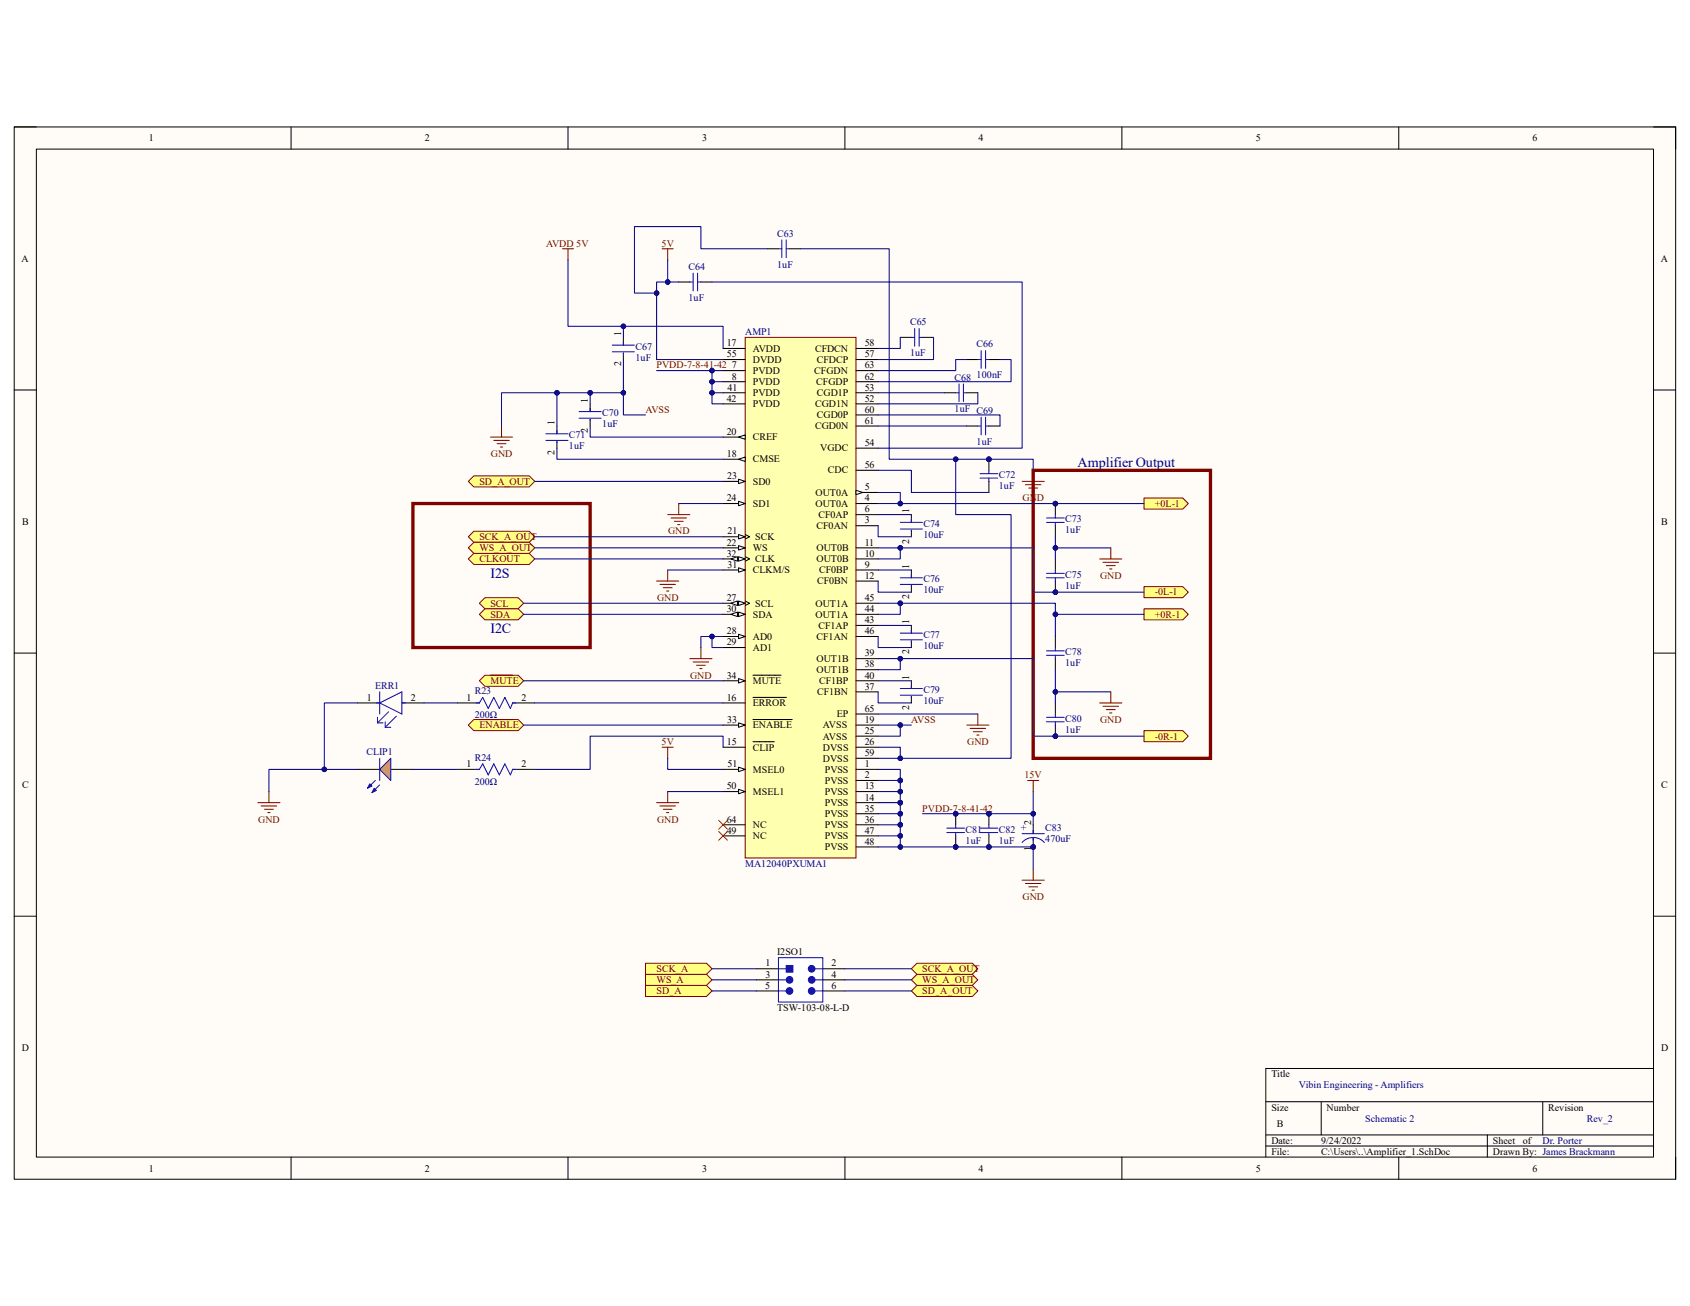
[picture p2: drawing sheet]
<svg xmlns="http://www.w3.org/2000/svg" width="279mm" height="216mm" viewBox="0 0 279 216" stroke-linecap="round" stroke-linejoin="round" font-family="sans-serif">
<path d="M2.3 21h274.7v173.9h-274.7z" fill-rule="evenodd" fill="#fffcf8"/>
<path d="M2.3 21h274.7v173.9h-274.7z" fill="none" stroke="#000" stroke-width=".17"/>
<path d="M6 24.6h267.4v166.7h-267.4z" fill-rule="evenodd" fill="#fffcf8"/>
<g fill="none" stroke="#000" stroke-width=".17">
<path d="M2.3 21h3.7M6 24.6h267.4v166.7h-267.4zM48.1 21v3.6M93.9 21v3.6M139.7 21v3.6M185.5 21v3.6M231.2 21v3.6M273.4 21h3.6v3.6M2.3 64.5h3.7M273.4 64.5h3.6M2.3 108h3.7M273.4 108h3.6"/>
<path d="M2.3 151.5h3.7M273.4 151.5h3.6M273.4 176.6h-64.1v14.7M48.1 191.3v3.6M93.9 191.3v3.6M139.7 191.3v3.6M185.5 191.3v3.6M209.3 182.1h64.1M209.3 187.6h64.1M209.3 189.5h64.1M218.4 182.1v5.5M231.2 191.3v3.6"/>
<path d="M245.9 187.6v3.7M255.1 182.1v5.5M277 191.3v3.6"/>
</g>
<path d="M123.2 55.8h18.3v86h-18.3z" fill-rule="evenodd" fill="#ffffb0"/>
<path d="M123.2 55.8h18.3v86h-18.3z" fill="none" stroke="#800000" stroke-width=".17"/>
<g fill="none" stroke="#000" stroke-width=".17">
<path d="M119.5 57.6h3.7M119.5 59.4h3.7M119.5 61.3h3.7M119.5 63.1h3.7M119.5 64.9h3.7M119.5 66.8h3.7M141.5 86.9h3.7M141.5 85.1h3.7M141.5 96.1h3.7M141.5 94.2h3.7M141.5 83.2h3.7M141.5 81.4h3.7"/>
<path d="M141.5 105.2h3.7M141.5 103.4h3.7M141.5 114.4h3.7M141.5 112.5h3.7"/>
</g>
<path d="M141.5 81l1.1 .4-1.1 .4z" fill="#f8fcff"/>
<path d="M119.5 79.6h3.7M141.5 81l1.1 .4-1.1 .4zM141.5 92.4h3.7M141.5 90.6h3.7M141.5 99.7h3.7M141.5 101.6h3.7M141.5 110.7h3.7M141.5 108.9h3.7" fill="none" stroke="#000" stroke-width=".17"/>
<path d="M122.1 79.2l1.1 .4-1.1 .3z" fill="#f8fcff"/>
<path d="M122.1 79.2l1.1 .4-1.1 .3zM119.5 83.2h3.7" fill="none" stroke="#000" stroke-width=".17"/>
<path d="M122.1 82.9l1.1 .3-1.1 .4z" fill="#f8fcff"/>
<path d="M122.1 82.9l1.1 .3-1.1 .4zM119.5 105.2h3.7" fill="none" stroke="#000" stroke-width=".17"/>
<path d="M122.1 104.9l1.1 .3-1.1 .4z" fill="#f8fcff"/>
<path d="M119.5 107.1h3.7M122.1 104.9l1.1 .3-1.1 .4zM119.5 127.2h3.7" fill="none" stroke="#000" stroke-width=".17"/>
<path d="M122.1 126.8l1.1 .4-1.1 .4z" fill="#f8fcff"/>
<path d="M119.5 130.9h3.7M122.1 126.8l1.1 .4-1.1 .4z" fill="none" stroke="#000" stroke-width=".17"/>
<path d="M122.1 130.5l1.1 .4-1.1 .3z" fill="#f8fcff"/>
<path d="M141.5 70.4h3.7M141.5 68.6h3.7M141.5 66.8h3.7M141.5 64.9h3.7M119.5 119.9h3.7M119.5 123.5h3.7M122.1 130.5l1.1 .4-1.1 .3zM124.5 122.6h3.5" fill="none" stroke="#000" stroke-width=".17"/>
<path d="M122.1 119.5l1.1 .4-1.1 .3z" fill="#f8fcff"/>
<path d="M119.5 116.2h3.7M119.5 112.5h3.7M122.1 119.5l1.1 .4-1.1 .3zM124.5 119h6.5M124.5 115.3h5.5" fill="none" stroke="#000" stroke-width=".17"/>
<path d="M122.1 112.2l1.1 .3-1.1 .4z" fill="#f8fcff"/>
<path d="M141.5 57.6h3.7M141.5 59.4h3.7M141.5 77.8h3.7M141.5 61.3h3.7M141.5 63.1h3.7M119.5 92.4h3.7M122.1 112.2l1.1 .3-1.1 .4zM124.5 111.6h4.6" fill="none" stroke="#000" stroke-width=".17"/>
<path d="M122.1 92l1.1 .4-1.1 .4z" fill="#f8fcff"/>
<path d="M122.1 92l1.1 .4-1.1 .4z" fill="none" stroke="#000" stroke-width=".17"/>
<path d="M120.8 92.4l1.1-.4v.8z" fill="#f8fcff"/>
<path d="M119.5 94.2h3.7M120.8 92.4l1.1-.4v.8zM123.2 92l.7 .4-.7 .4" fill="none" stroke="#000" stroke-width=".17"/>
<path d="M122.1 93.9l1.1 .3-1.1 .4z" fill="#f8fcff"/>
<path d="M119.5 75.9h3.7M122.1 93.9l1.1 .3-1.1 .4z" fill="none" stroke="#000" stroke-width=".17"/>
<path d="M122.1 75.9l1.1-.3v.7z" fill="#f8fcff"/>
<path d="M119.5 72.3h3.7M122.1 75.9l1.1-.3v.7z" fill="none" stroke="#000" stroke-width=".17"/>
<path d="M122.1 72.3l1.1-.4v.7z" fill="#f8fcff"/>
<path d="M122.1 72.3l1.1-.4v.7zM119.5 88.7h3.7M141.5 118h3.7" fill="none" stroke="#000" stroke-width=".17"/>
<path d="M122.1 88.4l1.1 .3-1.1 .4z" fill="#f8fcff"/>
<path d="M119.5 99.7h3.7M122.1 88.4l1.1 .3-1.1 .4zM123.2 88.4l.7 .3-.7 .4" fill="none" stroke="#000" stroke-width=".17"/>
<path d="M122.1 99.4l1.1 .3-1.1 .4z" fill="#f8fcff"/>
<path d="M122.1 99.4l1.1 .3-1.1 .4z" fill="none" stroke="#000" stroke-width=".17"/>
<path d="M120.8 99.7l1.1-.3v.7z" fill="#f8fcff"/>
<path d="M120.8 99.7l1.1-.3v.7zM123.2 99.4l.7 .3-.7 .4M119.5 101.6h3.7" fill="none" stroke="#000" stroke-width=".17"/>
<path d="M122.1 101.2l1.1 .4-1.1 .3z" fill="#f8fcff"/>
<path d="M122.1 101.2l1.1 .4-1.1 .3z" fill="none" stroke="#000" stroke-width=".17"/>
<path d="M120.8 101.6l1.1-.4v.7z" fill="#f8fcff"/>
<path d="M141.5 74.1h3.7M119.5 90.6h3.7M120.8 101.6l1.1-.4v.7z" fill="none" stroke="#000" stroke-width=".17"/>
<path d="M122.1 90.2l1.1 .4-1.1 .3z" fill="#f8fcff"/>
<g fill="none" stroke="#000" stroke-width=".17">
<path d="M103.1 55.8v1.3M103.1 58.3v1.1M148.8 55.8h1.9M152.5 55.8h1.8M159.8 59.4h1.9M163.5 59.4h1.8M92.1 70.4v1.3M92.1 73v1.1M97.6 66.8v1.2M97.6 69.3v1.1M156.2 64.9h1.8M159.8 70.4h1.9"/>
<path d="M159.8 64.9h1.9M163.5 70.4h1.8M122.1 90.2l1.1 .4-1.1 .3zM141.5 119.9h3.7M119.5 138.2h3.7M119.5 136.4h3.7M141.5 138.2h3.7M141.5 136.4h3.7M141.5 121.7h3.7M141.5 123.5h3.7M141.5 125.4h3.7M141.5 127.2h3.7"/>
<path d="M141.5 129h3.7M141.5 130.9h3.7M141.5 132.7h3.7M141.5 134.5h3.7M141.5 140h3.7"/>
</g>
<g fill="none" stroke="#800000" stroke-width=".17">
<path d="M93 41.1h1.8M93.9 41.1v1.9M81.1 72.3h3.6M81.6 72.8h2.6M82.2 73.4h1.4M82.7 73.9h.4M82.9 70.4v1.9M108.6 96.1h3.6M109.1 96.6h2.6M109.7 97.2h1.4M110.2 97.7h.4M110.4 94.2v1.9"/>
<path d="M159.8 119.9h3.7M161.7 118v1.9M108.6 132.7h3.6M109.1 133.2h2.6M109.5 123.5h1.8M109.7 133.8h1.4M110.2 134.3h.4M110.4 123.5v1.9M110.4 130.9v1.8M160.4 120.4h2.5M160.9 121h1.5M161.5 121.5h.3"/>
</g>
<g fill="none" stroke="#00f" stroke-width=".17">
<path d="M101.2 57.1h3.7M101.2 58.2h3.7M103.1 56.5v.6M103.1 58.3v.2M150.7 55.8h.5M151.2 54.3v2.9M152 54.3v2.9M152 55.8h.5M161.7 59.4h.5M162.2 58v2.9M162.9 58v2.9M162.9 59.4h.6"/>
<path d="M90.2 71.7h3.7M90.2 72.8h3.7M92.1 71.2v.5M92.1 73v.2M95.7 68h3.7M95.7 69.1h3.7M97.6 67.5v.5M97.6 69.3v.2M158 64.9h.5M158.5 63.5v2.9M159.3 63.5v2.9M159.3 64.9h.5"/>
<path d="M161.7 70.4h.5M162.2 69v2.9M162.9 69v2.9M162.9 70.4h.6"/>
</g>
<circle cx="163.5" cy="75.9" r=".37" fill="#000080"/>
<circle cx="163.5" cy="75.9" r=".37" fill="none" stroke="#000080" stroke-width=".17"/>
<path d="M163.5 75.9v1.9" fill="none" stroke="#000" stroke-width=".17"/>
<circle cx="163.5" cy="75.9" r=".37" fill="#000080"/>
<circle cx="163.5" cy="75.9" r=".37" fill="none" stroke="#000080" stroke-width=".17"/>
<g fill="none" stroke="#000" stroke-width=".17">
<path d="M112.2 46.6h1.8M115.9 46.6h1.8M126.9 41.1h1.8M130.5 41.1h1.9M163.5 79.6v1.8M150.7 85.1v1.3M150.7 87.6v1.1M150.7 94.2v1.3M150.7 96.8v1.1M150.7 103.4v1.3M150.7 105.9v1.2M150.7 112.5v1.3"/>
<path d="M150.7 115.1v1.1"/>
</g>
<g fill="none" stroke="#00f" stroke-width=".17">
<path d="M129.2 39.7v2.9M130 39.7v2.9M114 46.6h.6M114.6 45.2v2.9M115.3 45.2v2.9M115.3 46.6h.6M128.7 41.1h.5M130 41.1h.5M162 79h3M162 78.3h3M163.5 77.8v.5M163.5 79v.6"/>
<path d="M148.8 86.4h3.7M148.8 87.5h3.7M148.8 95.5h3.7M148.8 96.6h3.7M150.7 85.8v.6M150.7 87.6v.2M150.7 95v.5M150.7 96.8v.2M148.8 113.8h3.7M148.8 114.9h3.7M148.8 104.7h3.7M148.8 105.8h3.7"/>
<path d="M150.7 104.1v.6M150.7 105.9v.2M150.7 113.3v.5M150.7 115.1v.2"/>
</g>
<path d="M109.5 41.1h1.8M110.4 41.1v1.9M169 79.6h3.6M170.8 77.8v1.8M169.5 80.1h2.6M170.1 80.7h1.5M170.6 81.2h.4" fill="none" stroke="#800000" stroke-width=".17"/>
<circle cx="170.8" cy="140" r=".37" fill="#000080"/>
<circle cx="170.8" cy="140" r=".37" fill="none" stroke="#000080" stroke-width=".17"/>
<path d="M170.8 138.5v1.5" fill="none" stroke="#000" stroke-width=".17"/>
<circle cx="170.8" cy="140" r=".37" fill="#000080"/>
<circle cx="170.8" cy="140" r=".37" fill="none" stroke="#000080" stroke-width=".17"/>
<path d="M170.8 136.4v1.4" fill="none" stroke="#000" stroke-width=".17"/>
<path d="M169 137.8h3.6M169 139.3a2.45 2.45 0 0 1 3.6 0M170.8 137.3v.5M170.8 138.5v.4" fill="none" stroke="#00f" stroke-width=".17"/>
<path d="M169 145.5h3.6M169.5 146.1h2.6M170.1 146.6h1.5M170.6 147.2h.4M170.8 143.7v1.8" fill="none" stroke="#800000" stroke-width=".17"/>
<circle cx="163.5" cy="134.5" r=".37" fill="#000080"/>
<circle cx="163.5" cy="134.5" r=".37" fill="none" stroke="#000080" stroke-width=".17"/>
<circle cx="163.5" cy="140" r=".37" fill="#000080"/>
<circle cx="163.5" cy="140" r=".37" fill="none" stroke="#000080" stroke-width=".17"/>
<path d="M163.5 134.5v1.9" fill="none" stroke="#000" stroke-width=".17"/>
<circle cx="163.5" cy="134.5" r=".37" fill="#000080"/>
<circle cx="163.5" cy="134.5" r=".37" fill="none" stroke="#000080" stroke-width=".17"/>
<path d="M163.5 138.2v1.8" fill="none" stroke="#000" stroke-width=".17"/>
<circle cx="163.5" cy="140" r=".37" fill="#000080"/>
<circle cx="163.5" cy="140" r=".37" fill="none" stroke="#000080" stroke-width=".17"/>
<path d="M162 137.6h3M162 136.9h3M163.5 136.4v.5M163.5 137.6v.6" fill="none" stroke="#00f" stroke-width=".17"/>
<circle cx="158" cy="134.5" r=".37" fill="#000080"/>
<circle cx="158" cy="134.5" r=".37" fill="none" stroke="#000080" stroke-width=".17"/>
<circle cx="158" cy="140" r=".37" fill="#000080"/>
<circle cx="158" cy="140" r=".37" fill="none" stroke="#000080" stroke-width=".17"/>
<path d="M158 134.5v1.9" fill="none" stroke="#000" stroke-width=".17"/>
<circle cx="158" cy="134.5" r=".37" fill="#000080"/>
<circle cx="158" cy="134.5" r=".37" fill="none" stroke="#000080" stroke-width=".17"/>
<path d="M158 138.2v1.8" fill="none" stroke="#000" stroke-width=".17"/>
<circle cx="158" cy="140" r=".37" fill="#000080"/>
<circle cx="158" cy="140" r=".37" fill="none" stroke="#000080" stroke-width=".17"/>
<path d="M156.5 137.6h3M156.5 136.9h3M158 136.4v.5M158 137.6v.6" fill="none" stroke="#00f" stroke-width=".17"/>
<path d="M169.9 129h1.8M170.8 129v1.9" fill="none" stroke="#800000" stroke-width=".17"/>
<circle cx="174.5" cy="83.2" r=".37" fill="#000080"/>
<circle cx="174.5" cy="83.2" r=".37" fill="none" stroke="#000080" stroke-width=".17"/>
<path d="M174.5 83.2v1.9" fill="none" stroke="#000" stroke-width=".17"/>
<circle cx="174.5" cy="83.2" r=".37" fill="#000080"/>
<circle cx="174.5" cy="83.2" r=".37" fill="none" stroke="#000080" stroke-width=".17"/>
<path d="M174.5 86.9v1.8" fill="none" stroke="#000" stroke-width=".17"/>
<path d="M173 86.4h2.9M173 85.6h2.9M174.5 85.1v.5M174.5 86.4v.5" fill="none" stroke="#00f" stroke-width=".17"/>
<circle cx="174.5" cy="97.9" r=".37" fill="#000080"/>
<circle cx="174.5" cy="97.9" r=".37" fill="none" stroke="#000080" stroke-width=".17"/>
<path d="M174.5 92.4v1.8M174.5 96.1v1.8" fill="none" stroke="#000" stroke-width=".17"/>
<circle cx="174.5" cy="97.9" r=".37" fill="#000080"/>
<circle cx="174.5" cy="97.9" r=".37" fill="none" stroke="#000080" stroke-width=".17"/>
<path d="M173 95.5h2.9M173 94.8h2.9M174.5 94.2v.6M174.5 95.5v.6M173 108.3h2.9M173 107.6h2.9M174.5 107.1v.5M174.5 108.3v.6" fill="none" stroke="#00f" stroke-width=".17"/>
<path d="M174.5 105.2v1.9M174.5 108.9v1.8" fill="none" stroke="#000" stroke-width=".17"/>
<circle cx="174.5" cy="121.7" r=".37" fill="#000080"/>
<circle cx="174.5" cy="121.7" r=".37" fill="none" stroke="#000080" stroke-width=".17"/>
<path d="M174.5 116.2v1.8M174.5 119.9v1.8" fill="none" stroke="#000" stroke-width=".17"/>
<circle cx="174.5" cy="121.7" r=".37" fill="#000080"/>
<circle cx="174.5" cy="121.7" r=".37" fill="none" stroke="#000080" stroke-width=".17"/>
<path d="M173 119.3h2.9M173 118.6h2.9M174.5 118v.6M174.5 119.3v.6" fill="none" stroke="#00f" stroke-width=".17"/>
<path d="M181.8 92.4h3.7M182.4 93h2.5M182.9 93.5h1.5M183.5 94.1h.3M183.6 90.6v1.8M181.8 116.2h3.7M182.4 116.8h2.5M182.9 117.3h1.5M183.5 117.9h.3M183.6 114.4v1.8" fill="none" stroke="#800000" stroke-width=".17"/>
<path d="M189.1 82.3h6.4l1 .9-1 1h-6.4z" fill-rule="evenodd" fill="#ffff80"/>
<path d="M189.1 82.3h6.4l1 .9-1 1h-6.4z" fill="none" stroke="#800000" stroke-width=".17"/>
<path d="M189.1 97h6.4l1 .9-1 .9h-6.4z" fill-rule="evenodd" fill="#ffff80"/>
<path d="M189.1 97h6.4l1 .9-1 .9h-6.4z" fill="none" stroke="#800000" stroke-width=".17"/>
<path d="M189.1 100.6h6.4l1 1-1 .9h-6.4z" fill-rule="evenodd" fill="#ffff80"/>
<path d="M189.1 100.6h6.4l1 1-1 .9h-6.4z" fill="none" stroke="#800000" stroke-width=".17"/>
<path d="M189.1 120.8h6.4l1 .9-1 .9h-6.4z" fill-rule="evenodd" fill="#ffff80"/>
<path d="M189.1 120.8h6.4l1 .9-1 .9h-6.4z" fill="none" stroke="#800000" stroke-width=".17"/>
<path d="M80.2 98.8h5.5l.9 .9-.9 .9h-5.5l-.9-.9z" fill-rule="evenodd" fill="#ffff80"/>
<path d="M80.2 98.8h5.5l.9 .9-.9 .9h-5.5l-.9-.9z" fill="none" stroke="#800000" stroke-width=".17"/>
<path d="M79.3 101.6l.9-1h5.5l.9 1-.9 .9h-5.5z" fill-rule="evenodd" fill="#ffff80"/>
<path d="M110.4 85.1h3.6M110.9 85.6h2.6M111.5 86.2h1.5M112 86.7h.4M112.2 83.2v1.9M79.3 101.6l.9-1h5.5l.9 1-.9 .9h-5.5z" fill="none" stroke="#800000" stroke-width=".17"/>
<path d="M79.3 112.5l.9-.9h5.5l.9 .9-.9 1h-5.5z" fill-rule="evenodd" fill="#ffff80"/>
<path d="M79.3 112.5l.9-.9h5.5l.9 .9-.9 1h-5.5zM81.1 111.6h3.7" fill="none" stroke="#800000" stroke-width=".17"/>
<path d="M78.3 119h7.4l.9 .9-.9 .9h-7.4l-.9-.9z" fill-rule="evenodd" fill="#ffff80"/>
<path d="M78.3 119h7.4l.9 .9-.9 .9h-7.4l-.9-.9zM79.3 119h5.5" fill="none" stroke="#800000" stroke-width=".17"/>
<path d="M77.4 92.4l.9-.9h9.2l.9 .9-.9 .9h-9.2z" fill-rule="evenodd" fill="#ffff80"/>
<path d="M77.4 92.4l.9-.9h9.2l.9 .9-.9 .9h-9.2z" fill="none" stroke="#800000" stroke-width=".17"/>
<path d="M59.1 116.2h3.7M66.4 116.2h3.7M59.1 127.2h3.7M64.6 127.2h3.7" fill="none" stroke="#000" stroke-width=".17"/>
<path d="M62.2 116.2h.6M62.4 119.5h.9M62.4 118.6v.9M62.8 116.2l3.6-1.8v3.6zM62.8 114.4v3.6M63.7 119.3v.9M64.2 117.7l-1.8 1.8M65.5 118.4l-1.8 1.8M66.4 116.2h.6M63.7 120.2h.9" fill="none" stroke="#00f" stroke-width=".17"/>
<path d="M64.6 125.4v3.6l-1.8-1.8z" fill="#f90"/>
<path d="M62 129l-1.2 1.3M62.8 129.8l-1.3 1.2M64.6 125.4v3.6l-1.8-1.8z" fill="none" stroke="#00f" stroke-width=".17"/>
<path d="M61.1 129.6l.4 .3-.7 .4z" fill="#00f"/>
<path d="M61.1 129.6l.4 .3-.7 .4z" fill="none" stroke="#00f" stroke-width=".17"/>
<path d="M61.9 130.3l.3 .4-.7 .3z" fill="#00f"/>
<path d="M78.7 116.2h.6l.5-.9 .9 1.8 .9-1.8 .9 1.8 1-1.8 .9 1.8 .4-.9h.5M61.9 130.3l.3 .4-.7 .3zM62.8 125.4v3.6M78.7 127.2h.6l.5-.9 .9 1.8 .9-1.8 .9 1.8 1-1.8 .9 1.8 .4-.9h.5" fill="none" stroke="#00f" stroke-width=".17"/>
<path d="M75.6 116.2h3.7M84.8 116.2h3.6M75.6 127.2h3.7M84.8 127.2h3.6" fill="none" stroke="#000" stroke-width=".17"/>
<path d="M114 108.9h3.7M114.6 109.4h2.6M115.1 110h1.5M115.7 110.5h.4M115.9 107.1v1.8M42.6 132.7h3.7M43.2 133.2h2.5M43.7 133.8h1.5M44.3 134.3h.3M44.5 130.9v1.8" fill="none" stroke="#800000" stroke-width=".17"/>
<path d="M128.7 158.3h7.3v7.4h-7.3z" fill-rule="evenodd" fill="#fff"/>
<path d="M128.7 158.3h7.3v7.4h-7.3zM128.7 162h1.3" fill="none" stroke="#00f" stroke-width=".17"/>
<path d="M125 160.2h3.7M125 162h3.7M125 163.8h3.7M136 160.2h3.7M136 162h3.7M136 163.8h3.7" fill="none" stroke="#000" stroke-width=".17"/>
<circle cx="130.5" cy="162" r=".55" fill="#00f"/>
<g fill="none" stroke="#00f" stroke-width=".17">
<path d="M128.7 160.2h1.3"/>
<circle cx="130.5" cy="162" r=".55"/>
</g>
<circle cx="130.5" cy="163.8" r=".55" fill="#00f"/>
<g fill="none" stroke="#00f" stroke-width=".17">
<path d="M128.7 163.8h1.3"/>
<circle cx="130.5" cy="163.8" r=".55"/>
</g>
<circle cx="134.2" cy="163.8" r=".55" fill="#00f"/>
<g fill="none" stroke="#00f" stroke-width=".17">
<path d="M134.7 163.8h1.3"/>
<circle cx="134.2" cy="163.8" r=".55"/>
</g>
<circle cx="134.2" cy="162" r=".55" fill="#00f"/>
<g fill="none" stroke="#00f" stroke-width=".17">
<path d="M134.7 162h1.3"/>
<circle cx="134.2" cy="162" r=".55"/>
</g>
<circle cx="134.2" cy="160.2" r=".55" fill="#00f"/>
<g fill="none" stroke="#00f" stroke-width=".17">
<path d="M134.7 160.2h1.3"/>
<circle cx="134.2" cy="160.2" r=".55"/>
</g>
<path d="M130 159.6h1.1v1.1h-1.1z" fill-rule="evenodd" fill="#00f"/>
<path d="M130 159.6h1.1v1.1h-1.1z" fill="none" stroke="#00f" stroke-width=".17"/>
<path d="M106.7 162.9h10.1l.9 .9-.9 .9h-10.1z" fill-rule="evenodd" fill="#ffff80"/>
<path d="M106.7 162.9h10.1l.9 .9-.9 .9h-10.1z" fill="none" stroke="#800000" stroke-width=".17"/>
<path d="M106.7 161.1h10.1l.9 .9-.9 .9h-10.1z" fill-rule="evenodd" fill="#ffff80"/>
<path d="M106.7 161.1h10.1l.9 .9-.9 .9h-10.1z" fill="none" stroke="#800000" stroke-width=".17"/>
<path d="M106.7 159.2h10.1l.9 1-.9 .9h-10.1z" fill-rule="evenodd" fill="#ffff80"/>
<path d="M106.7 159.2h10.1l.9 1-.9 .9h-10.1z" fill="none" stroke="#800000" stroke-width=".17"/>
<path d="M151.6 162.9h9.1l1 .9-1 .9h-9.1l-.9-.9z" fill-rule="evenodd" fill="#ffff80"/>
<path d="M151.6 162.9h9.1l1 .9-1 .9h-9.1l-.9-.9z" fill="none" stroke="#800000" stroke-width=".17"/>
<path d="M150.7 162l.9-.9h9.1l1 .9-1 .9h-9.1z" fill-rule="evenodd" fill="#ffff80"/>
<path d="M150.7 162l.9-.9h9.1l1 .9-1 .9h-9.1z" fill="none" stroke="#800000" stroke-width=".17"/>
<path d="M150.7 160.2l.9-1h9.1l1 1-1 .9h-9.1z" fill-rule="evenodd" fill="#ffff80"/>
<path d="M150.7 160.2l.9-1h9.1l1 1-1 .9h-9.1z" fill="none" stroke="#800000" stroke-width=".17"/>
<path d="M77.4 88.7l.9-.9h9.2l.9 .9-.9 1h-9.2z" fill-rule="evenodd" fill="#ffff80"/>
<path d="M77.4 88.7l.9-.9h9.2l.9 .9-.9 1h-9.2z" fill="none" stroke="#800000" stroke-width=".17"/>
<path d="M77.4 90.6l.9-.9h9.2l.9 .9-.9 .9h-9.2z" fill-rule="evenodd" fill="#ffff80"/>
<path d="M77.4 90.6l.9-.9h9.2l.9 .9-.9 .9h-9.2z" fill="none" stroke="#800000" stroke-width=".17"/>
<path d="M77.4 79.6l.9-.9h9.2l.9 .9-.9 .9h-9.2z" fill-rule="evenodd" fill="#ffff80"/>
<path d="M77.4 79.6l.9-.9h9.2l.9 .9-.9 .9h-9.2z" fill="none" stroke="#800000" stroke-width=".17"/>
<path d="M170.8 77.8h29.3v47.6h-29.3zM68.3 83.2h29.3v23.9h-29.3z" fill="none" stroke="#800000" stroke-width=".55"/>
<path d="M103.1 59.4v5.5h-5.5v1.9M92.1 74.1v1.8h27.4M97.6 70.4v1.9h21.9" fill="none" stroke="#000080" stroke-width=".17"/>
<circle cx="97.6" cy="64.9" r=".37" fill="#000080"/>
<circle cx="97.6" cy="64.9" r=".37" fill="none" stroke="#000080" stroke-width=".17"/>
<circle cx="103.1" cy="64.9" r=".37" fill="#000080"/>
<g fill="none" stroke="#000080" stroke-width=".17">
<path d="M82.9 70.4v-5.5h9.2v5.5"/>
<circle cx="103.1" cy="64.9" r=".37"/>
</g>
<circle cx="92.1" cy="64.9" r=".37" fill="#000080"/>
<g fill="none" stroke="#000080" stroke-width=".17">
<path d="M92.1 64.9h5.5"/>
<circle cx="92.1" cy="64.9" r=".37"/>
</g>
<circle cx="92.1" cy="64.9" r=".37" fill="#000080"/>
<circle cx="92.1" cy="64.9" r=".37" fill="none" stroke="#000080" stroke-width=".17"/>
<circle cx="97.6" cy="64.9" r=".37" fill="#000080"/>
<g fill="none" stroke="#000080" stroke-width=".17">
<path d="M103.1 55.8v-1.9h16.4v3.7"/>
<circle cx="97.6" cy="64.9" r=".37"/>
</g>
<circle cx="103.1" cy="53.9" r=".37" fill="#000080"/>
<g fill="none" stroke="#000080" stroke-width=".17">
<path d="M93.9 43v10.9h9.2"/>
<circle cx="103.1" cy="53.9" r=".37"/>
</g>
<circle cx="103.1" cy="53.9" r=".37" fill="#000080"/>
<g fill="none" stroke="#000080" stroke-width=".17">
<path d="M103.1 64.9v3.7h3.6"/>
<circle cx="103.1" cy="53.9" r=".37"/>
</g>
<circle cx="103.1" cy="64.9" r=".37" fill="#000080"/>
<g fill="none" stroke="#000080" stroke-width=".17">
<path d="M148.8 55.8v1.8h-3.6M154.3 55.8v3.6h-9.1M159.8 59.4h-1.8v1.9h-12.8M165.3 59.4h1.9v3.7h-22M145.2 68.6h20.1v1.8M145.2 77.8h5.5v3.6h12.8M145.2 70.4h14.6M145.2 64.9h11M161.7 64.9v1.9h-16.5M110.4 94.2h9.1M145.2 86.9v1.8h5.5M145.2 96.1v1.8h5.5"/>
<path d="M145.2 94.2h5.5M145.2 85.1h5.5M145.2 114.4v1.8h5.5M145.2 118h16.5M145.2 112.5h5.5M145.2 103.4h5.5M110.4 125.4v1.8h9.1M110.4 130.9h9.1M145.2 140h25.6v3.7"/>
<circle cx="103.1" cy="64.9" r=".37"/>
</g>
<circle cx="148.8" cy="140" r=".37" fill="#000080"/>
<circle cx="148.8" cy="140" r=".37" fill="none" stroke="#000080" stroke-width=".17"/>
<circle cx="158" cy="140" r=".37" fill="#000080"/>
<circle cx="158" cy="140" r=".37" fill="none" stroke="#000080" stroke-width=".17"/>
<circle cx="163.5" cy="140" r=".37" fill="#000080"/>
<circle cx="163.5" cy="140" r=".37" fill="none" stroke="#000080" stroke-width=".17"/>
<circle cx="170.8" cy="140" r=".37" fill="#000080"/>
<g fill="none" stroke="#000080" stroke-width=".17">
<path d="M108.6 61.3h10.9"/>
<circle cx="170.8" cy="140" r=".37"/>
</g>
<circle cx="117.7" cy="61.3" r=".37" fill="#000080"/>
<g fill="none" stroke="#000080" stroke-width=".17">
<path d="M152.5 134.5h18.3v1.9"/>
<circle cx="117.7" cy="61.3" r=".37"/>
</g>
<circle cx="158" cy="134.5" r=".37" fill="#000080"/>
<circle cx="158" cy="134.5" r=".37" fill="none" stroke="#000080" stroke-width=".17"/>
<circle cx="163.5" cy="134.5" r=".37" fill="#000080"/>
<circle cx="163.5" cy="134.5" r=".37" fill="none" stroke="#000080" stroke-width=".17"/>
<circle cx="170.8" cy="134.5" r=".37" fill="#000080"/>
<g fill="none" stroke="#000080" stroke-width=".17">
<path d="M170.8 130.9v3.6"/>
<circle cx="170.8" cy="134.5" r=".37"/>
</g>
<circle cx="170.8" cy="134.5" r=".37" fill="#000080"/>
<g fill="none" stroke="#000080" stroke-width=".17">
<path d="M174.5 88.7v1.9h9.1"/>
<circle cx="170.8" cy="134.5" r=".37"/>
</g>
<circle cx="174.5" cy="90.6" r=".37" fill="#000080"/>
<g fill="none" stroke="#000080" stroke-width=".17">
<path d="M174.5 90.6v1.8"/>
<circle cx="174.5" cy="90.6" r=".37"/>
</g>
<circle cx="174.5" cy="90.6" r=".37" fill="#000080"/>
<g fill="none" stroke="#000080" stroke-width=".17">
<path d="M183.6 114.4h-9.1v1.8"/>
<circle cx="174.5" cy="90.6" r=".37"/>
</g>
<circle cx="174.5" cy="114.4" r=".37" fill="#000080"/>
<g fill="none" stroke="#000080" stroke-width=".17">
<path d="M174.5 110.7v3.7"/>
<circle cx="174.5" cy="114.4" r=".37"/>
</g>
<circle cx="174.5" cy="114.4" r=".37" fill="#000080"/>
<g fill="none" stroke="#000080" stroke-width=".17">
<path d="M145.2 81.4h3.6v1.8h40.3"/>
<circle cx="174.5" cy="114.4" r=".37"/>
</g>
<circle cx="148.8" cy="83.2" r=".37" fill="#000080"/>
<circle cx="148.8" cy="83.2" r=".37" fill="none" stroke="#000080" stroke-width=".17"/>
<circle cx="174.5" cy="83.2" r=".37" fill="#000080"/>
<g fill="none" stroke="#000080" stroke-width=".17">
<path d="M145.2 90.6h25.6v7.3h18.3"/>
<circle cx="174.5" cy="83.2" r=".37"/>
</g>
<circle cx="148.8" cy="90.6" r=".37" fill="#000080"/>
<circle cx="148.8" cy="90.6" r=".37" fill="none" stroke="#000080" stroke-width=".17"/>
<circle cx="174.5" cy="97.9" r=".37" fill="#000080"/>
<g fill="none" stroke="#000080" stroke-width=".17">
<path d="M174.5 101.6v3.6"/>
<circle cx="174.5" cy="97.9" r=".37"/>
</g>
<circle cx="174.5" cy="101.6" r=".37" fill="#000080"/>
<g fill="none" stroke="#000080" stroke-width=".17">
<path d="M145.2 99.7h29.3v1.9h14.6"/>
<circle cx="174.5" cy="101.6" r=".37"/>
</g>
<circle cx="174.5" cy="101.6" r=".37" fill="#000080"/>
<circle cx="174.5" cy="101.6" r=".37" fill="none" stroke="#000080" stroke-width=".17"/>
<circle cx="148.8" cy="99.7" r=".37" fill="#000080"/>
<g fill="none" stroke="#000080" stroke-width=".17">
<path d="M86.6 99.7h32.9M88.4 92.4h31.1M112.2 83.2h7.3M86.6 101.6h32.9M86.6 112.5h32.9M86.6 119.9h32.9M145.2 105.2v1.9h5.5M145.2 108.9h25.6v12.8h18.3"/>
<circle cx="148.8" cy="99.7" r=".37"/>
</g>
<circle cx="148.8" cy="108.9" r=".37" fill="#000080"/>
<circle cx="148.8" cy="108.9" r=".37" fill="none" stroke="#000080" stroke-width=".17"/>
<circle cx="174.5" cy="121.7" r=".37" fill="#000080"/>
<g fill="none" stroke="#000080" stroke-width=".17">
<path d="M59.1 116.2h-5.5v11M70.1 116.2h5.5M88.4 116.2h31.1M68.3 127.2h7.3M119.5 123.5v-1.8h-21.9v5.5h-9.2"/>
<circle cx="174.5" cy="121.7" r=".37"/>
</g>
<circle cx="53.6" cy="127.2" r=".37" fill="#000080"/>
<g fill="none" stroke="#000080" stroke-width=".17">
<path d="M145.2 83.2h3.6"/>
<circle cx="53.6" cy="127.2" r=".37"/>
</g>
<circle cx="148.8" cy="83.2" r=".37" fill="#000080"/>
<g fill="none" stroke="#000080" stroke-width=".17">
<path d="M148.8 90.6v1.8h-3.6"/>
<circle cx="148.8" cy="83.2" r=".37"/>
</g>
<circle cx="148.8" cy="90.6" r=".37" fill="#000080"/>
<g fill="none" stroke="#000080" stroke-width=".17">
<path d="M148.8 99.7v1.9h-3.6"/>
<circle cx="148.8" cy="90.6" r=".37"/>
</g>
<circle cx="148.8" cy="99.7" r=".37" fill="#000080"/>
<g fill="none" stroke="#000080" stroke-width=".17">
<path d="M148.8 108.9v1.8h-3.6"/>
<circle cx="148.8" cy="99.7" r=".37"/>
</g>
<circle cx="148.8" cy="108.9" r=".37" fill="#000080"/>
<g fill="none" stroke="#000080" stroke-width=".17">
<path d="M145.2 129h3.6"/>
<circle cx="148.8" cy="108.9" r=".37"/>
</g>
<circle cx="148.8" cy="129" r=".37" fill="#000080"/>
<g fill="none" stroke="#000080" stroke-width=".17">
<path d="M145.2 127.2h3.6v1.8"/>
<circle cx="148.8" cy="129" r=".37"/>
</g>
<circle cx="148.8" cy="129" r=".37" fill="#000080"/>
<g fill="none" stroke="#000080" stroke-width=".17">
<path d="M148.8 132.7v7.3"/>
<circle cx="148.8" cy="129" r=".37"/>
</g>
<circle cx="148.8" cy="140" r=".37" fill="#000080"/>
<circle cx="148.8" cy="140" r=".37" fill="none" stroke="#000080" stroke-width=".17"/>
<circle cx="148.8" cy="138.2" r=".37" fill="#000080"/>
<circle cx="148.8" cy="138.2" r=".37" fill="none" stroke="#000080" stroke-width=".17"/>
<circle cx="148.8" cy="136.4" r=".37" fill="#000080"/>
<circle cx="148.8" cy="136.4" r=".37" fill="none" stroke="#000080" stroke-width=".17"/>
<circle cx="148.8" cy="134.5" r=".37" fill="#000080"/>
<circle cx="148.8" cy="134.5" r=".37" fill="none" stroke="#000080" stroke-width=".17"/>
<circle cx="148.8" cy="132.7" r=".37" fill="#000080"/>
<g fill="none" stroke="#000080" stroke-width=".17">
<path d="M148.8 129v1.9"/>
<circle cx="148.8" cy="132.7" r=".37"/>
</g>
<circle cx="148.8" cy="130.9" r=".37" fill="#000080"/>
<circle cx="148.8" cy="130.9" r=".37" fill="none" stroke="#000080" stroke-width=".17"/>
<circle cx="148.8" cy="129" r=".37" fill="#000080"/>
<g fill="none" stroke="#000080" stroke-width=".17">
<path d="M145.2 130.9h3.6v1.8"/>
<circle cx="148.8" cy="129" r=".37"/>
</g>
<circle cx="148.8" cy="130.9" r=".37" fill="#000080"/>
<circle cx="148.8" cy="130.9" r=".37" fill="none" stroke="#000080" stroke-width=".17"/>
<circle cx="148.8" cy="132.7" r=".37" fill="#000080"/>
<g fill="none" stroke="#000080" stroke-width=".17">
<path d="M145.2 132.7h3.6"/>
<circle cx="148.8" cy="132.7" r=".37"/>
</g>
<circle cx="148.8" cy="132.7" r=".37" fill="#000080"/>
<g fill="none" stroke="#000080" stroke-width=".17">
<path d="M145.2 134.5h3.6"/>
<circle cx="148.8" cy="132.7" r=".37"/>
</g>
<circle cx="148.8" cy="134.5" r=".37" fill="#000080"/>
<g fill="none" stroke="#000080" stroke-width=".17">
<path d="M145.2 136.4h3.6"/>
<circle cx="148.8" cy="134.5" r=".37"/>
</g>
<circle cx="148.8" cy="136.4" r=".37" fill="#000080"/>
<g fill="none" stroke="#000080" stroke-width=".17">
<path d="M145.2 138.2h3.6"/>
<circle cx="148.8" cy="136.4" r=".37"/>
</g>
<circle cx="148.8" cy="138.2" r=".37" fill="#000080"/>
<g fill="none" stroke="#000080" stroke-width=".17">
<path d="M148.8 119.9v1.8h-3.6"/>
<circle cx="148.8" cy="138.2" r=".37"/>
</g>
<circle cx="148.8" cy="119.9" r=".37" fill="#000080"/>
<g fill="none" stroke="#000080" stroke-width=".17">
<path d="M145.2 119.9h5.5"/>
<circle cx="148.8" cy="119.9" r=".37"/>
</g>
<circle cx="148.8" cy="119.9" r=".37" fill="#000080"/>
<g fill="none" stroke="#000080" stroke-width=".17">
<path d="M117.7 61.3v1.8h1.8"/>
<circle cx="148.8" cy="119.9" r=".37"/>
</g>
<circle cx="117.7" cy="63.1" r=".37" fill="#000080"/>
<circle cx="117.7" cy="63.1" r=".37" fill="none" stroke="#000080" stroke-width=".17"/>
<circle cx="117.7" cy="61.3" r=".37" fill="#000080"/>
<g fill="none" stroke="#000080" stroke-width=".17">
<path d="M117.7 63.1v3.7h1.8"/>
<circle cx="117.7" cy="61.3" r=".37"/>
</g>
<circle cx="117.7" cy="64.9" r=".37" fill="#000080"/>
<circle cx="117.7" cy="64.9" r=".37" fill="none" stroke="#000080" stroke-width=".17"/>
<circle cx="117.7" cy="63.1" r=".37" fill="#000080"/>
<g fill="none" stroke="#000080" stroke-width=".17">
<path d="M117.7 64.9h1.8"/>
<circle cx="117.7" cy="63.1" r=".37"/>
</g>
<circle cx="117.7" cy="64.9" r=".37" fill="#000080"/>
<g fill="none" stroke="#000080" stroke-width=".17">
<path d="M119.5 105.2h-3.6v1.9"/>
<circle cx="117.7" cy="64.9" r=".37"/>
</g>
<circle cx="117.7" cy="105.2" r=".37" fill="#000080"/>
<g fill="none" stroke="#000080" stroke-width=".17">
<path d="M117.7 105.2v1.9h1.8"/>
<circle cx="117.7" cy="105.2" r=".37"/>
</g>
<circle cx="117.7" cy="105.2" r=".37" fill="#000080"/>
<g fill="none" stroke="#000080" stroke-width=".17">
<path d="M117.7 46.6h51.3v27.5h-23.8M88.4 79.6h31.1M88.4 88.7h31.1M88.4 90.6h31.1M59.1 127.2h-14.6v3.7M117.7 163.8h7.3M117.7 162h7.3M117.7 160.2h7.3M139.7 163.8h11M139.7 162h11M139.7 160.2h11"/>
<circle cx="117.7" cy="105.2" r=".37"/>
</g>
<circle cx="53.6" cy="127.2" r=".37" fill="#000080"/>
<g fill="none" stroke="#000080" stroke-width=".17">
<path d="M145.2 123.5h3.6v1.9h-3.6"/>
<circle cx="53.6" cy="127.2" r=".37"/>
</g>
<circle cx="148.8" cy="125.4" r=".37" fill="#000080"/>
<g fill="none" stroke="#000080" stroke-width=".17">
<path d="M170.8 77.8v-1.9h-12.8v9.2h9.2v40.3h-18.4"/>
<circle cx="148.8" cy="125.4" r=".37"/>
</g>
<circle cx="148.8" cy="125.4" r=".37" fill="#000080"/>
<circle cx="148.8" cy="125.4" r=".37" fill="none" stroke="#000080" stroke-width=".17"/>
<circle cx="158" cy="75.9" r=".37" fill="#000080"/>
<circle cx="158" cy="75.9" r=".37" fill="none" stroke="#000080" stroke-width=".17"/>
<circle cx="163.5" cy="75.9" r=".37" fill="#000080"/>
<g fill="none" stroke="#000080" stroke-width=".17">
<path d="M132.4 41.1h14.6v34.8h11"/>
<circle cx="163.5" cy="75.9" r=".37"/>
</g>
<circle cx="158" cy="75.9" r=".37" fill="#000080"/>
<g fill="none" stroke="#000080" stroke-width=".17">
<path d="M110.4 43v3.6h1.8"/>
<circle cx="158" cy="75.9" r=".37"/>
</g>
<circle cx="110.4" cy="46.6" r=".37" fill="#000080"/>
<g fill="none" stroke="#000080" stroke-width=".17">
<path d="M110.4 46.6h-1.8v12.8h10.9"/>
<circle cx="110.4" cy="46.6" r=".37"/>
</g>
<circle cx="108.6" cy="48.5" r=".37" fill="#000080"/>
<circle cx="108.6" cy="48.5" r=".37" fill="none" stroke="#000080" stroke-width=".17"/>
<circle cx="110.4" cy="46.6" r=".37" fill="#000080"/>
<g fill="none" stroke="#000080" stroke-width=".17">
<path d="M126.9 41.1h-11v-3.6h-11v11h3.7"/>
<circle cx="110.4" cy="46.6" r=".37"/>
</g>
<circle cx="108.6" cy="48.5" r=".37" fill="#000080"/>
<circle cx="108.6" cy="48.5" r=".37" fill="none" stroke="#000080" stroke-width=".17"/>
<path d="M118.8 135.6l1.5 1.5M118.8 137.4l1.5 1.5M120.3 135.6l-1.5 1.5M120.3 137.4l-1.5 1.5" fill="none" stroke="#f00" stroke-width=".17"/>
<g font-size="2.3" fill="#000080">
<text x="178.1" y="77.2">Amplifier Output</text>
<text x="81.1" y="95.5">I2S</text>
<text x="81.1" y="104.7">I2C</text>
</g>
<g font-size="1.7">
<text x="24.6" y="23.4">1</text>
<text x="70.2" y="23.4">2</text>
<text x="116.1" y="23.4">3</text>
<text x="161.8" y="23.4">4</text>
<text x="207.6" y="23.4">5</text>
<text x="253.4" y="23.4">6</text>
<text x="3.6" y="43.3">A</text>
<text x="274.6" y="43.3">A</text>
<text x="102.7" y="55.6" transform="rotate(-90 102.7 55.6)">1</text>
<text x="120.1" y="57.2">17</text>
<text x="120.2" y="59.1">55</text>
<text x="124.5" y="58.2">AVDD</text>
<text x="124.5" y="60">DVDD</text>
<text x="134.7" y="58.2">CFDCN</text>
<text x="135" y="60">CFDCP</text>
<text x="143" y="57.2">58</text>
<text x="143" y="59.1">57</text>
<text x="102.7" y="60.6" transform="rotate(-90 102.7 60.6)">2</text>
<text x="120.3" y="64.6">41</text>
<text x="121" y="60.9">7</text>
<text x="121" y="62.7">8</text>
<text x="124.5" y="61.8">PVDD</text>
<text x="124.5" y="63.6">PVDD</text>
<text x="124.5" y="65.5">PVDD</text>
<text x="134.6" y="61.8">CFGDN</text>
<text x="135" y="63.6">CFGDP</text>
<text x="135" y="65.5">CGD1P</text>
<text x="143" y="64.6">53</text>
<text x="143" y="60.9">63</text>
<text x="143" y="62.7">62</text>
<text x="91.7" y="70.2" transform="rotate(-90 91.7 70.2)">1</text>
<text x="97.2" y="71.5" transform="rotate(-90 97.2 71.5)">2</text>
<text x="97.2" y="66.6" transform="rotate(-90 97.2 66.6)">1</text>
<text x="120.1" y="66.4">42</text>
<text x="120.1" y="71.9">20</text>
<text x="124.5" y="67.3">PVDD</text>
<text x="134.7" y="71">CGD0N</text>
<text x="134.7" y="67.3">CGD1N</text>
<text x="135" y="69.1">CGD0P</text>
<text x="143" y="70.1">61</text>
<text x="143" y="68.2">60</text>
<text x="143" y="66.4">52</text>
<text x="91.7" y="75.2" transform="rotate(-90 91.7 75.2)">2</text>
<text x="120.2" y="75.6">18</text>
<text x="124.5" y="76.5">CMSE</text>
<text x="124.5" y="72.8">CREF</text>
<text x="135.6" y="74.6">VGDC</text>
<text x="143" y="77.4">56</text>
<text x="143" y="73.7">54</text>
<text x="120.1" y="82.9">24</text>
<text x="120.2" y="79.2">23</text>
<text x="124.5" y="80.1">SD0</text>
<text x="124.5" y="83.8">SD1</text>
<text x="134.8" y="83.8">OUT0A</text>
<text x="134.8" y="82">OUT0A</text>
<text x="136.9" y="78.3">CDC</text>
<text x="143" y="82.9">4</text>
<text x="143" y="81">5</text>
<text x="3.6" y="86.7">B</text>
<text x="120.3" y="88.3">21</text>
<text x="124.8" y="89.3">SCK</text>
<text x="135" y="87.5">CF0AN</text>
<text x="135.3" y="85.6">CF0AP</text>
<text x="143" y="86.5">3</text>
<text x="143" y="84.7">6</text>
<text x="150.3" y="89.9" transform="rotate(-90 150.3 89.9)">2</text>
<text x="150.3" y="84.9" transform="rotate(-90 150.3 84.9)">1</text>
<text x="274.7" y="86.7">B</text>
<text x="120.1" y="92">32</text>
<text x="120.1" y="90.2">22</text>
<text x="120.3" y="93.9">31</text>
<text x="124.5" y="94.8">CLKM/S</text>
<text x="124.5" y="91.1">WS</text>
<text x="124.8" y="92.9">CLK</text>
<text x="135" y="92.9">OUT0B</text>
<text x="135" y="91.1">OUT0B</text>
<text x="135.4" y="94.8">CF0BP</text>
<text x="143" y="95.7">12</text>
<text x="143" y="93.9">9</text>
<text x="143" y="92">10</text>
<text x="143" y="90.2">11</text>
<text x="150.3" y="94.1" transform="rotate(-90 150.3 94.1)">1</text>
<text x="120.1" y="99.4">27</text>
<text x="120.1" y="101.2">30</text>
<text x="124.8" y="100.3">SCL</text>
<text x="134.8" y="100.3">OUT1A</text>
<text x="135.1" y="96.6">CF0BN</text>
<text x="143" y="101.2">44</text>
<text x="143" y="99.4">45</text>
<text x="150.3" y="99" transform="rotate(-90 150.3 99)">2</text>
<text x="120.1" y="106.7">29</text>
<text x="120.2" y="104.9">28</text>
<text x="124.5" y="105.7">AD0</text>
<text x="124.5" y="107.6">AD1</text>
<text x="124.5" y="102.1">SDA</text>
<text x="134.8" y="102.1">OUT1A</text>
<text x="135" y="105.7">CF1AN</text>
<text x="135.3" y="103.9">CF1AP</text>
<text x="143" y="104.9">46</text>
<text x="143" y="103">43</text>
<text x="150.3" y="103.2" transform="rotate(-90 150.3 103.2)">1</text>
<text x="120.1" y="112.2">34</text>
<text x="124.5" y="113.1">MUTE</text>
<text x="135" y="111.3">OUT1B</text>
<text x="135" y="109.4">OUT1B</text>
<text x="135.4" y="113.1">CF1BP</text>
<text x="143" y="112.2">40</text>
<text x="143" y="110.3">38</text>
<text x="143" y="108.5">39</text>
<text x="150.3" y="112.4" transform="rotate(-90 150.3 112.4)">1</text>
<text x="150.3" y="108.2" transform="rotate(-90 150.3 108.2)">2</text>
<text x="60.7" y="115.8">1</text>
<text x="67.9" y="115.8">2</text>
<text x="77.1" y="115.8">1</text>
<text x="86.2" y="115.8">2</text>
<text x="120.1" y="115.8">16</text>
<text x="120.2" y="119.5">33</text>
<text x="124.5" y="116.8">ERROR</text>
<text x="135.1" y="114.9">CF1BN</text>
<text x="138.3" y="118.6">EP</text>
<text x="143" y="114">37</text>
<text x="143" y="117.6">65</text>
<text x="143" y="119.5">19</text>
<text x="150.3" y="117.3" transform="rotate(-90 150.3 117.3)">2</text>
<text x="120.2" y="123.1">15</text>
<text x="124.5" y="124.1">CLIP</text>
<text x="124.5" y="120.4">ENABLE</text>
<text x="136.1" y="120.4">AVSS</text>
<text x="136.1" y="122.3">AVSS</text>
<text x="136.1" y="124.1">DVSS</text>
<text x="136.1" y="125.9">DVSS</text>
<text x="143" y="121.3">25</text>
<text x="143" y="123.1">26</text>
<text x="143" y="125">59</text>
<text x="3.6" y="130.3">C</text>
<text x="77.1" y="126.8">1</text>
<text x="86.2" y="126.8">2</text>
<text x="120.1" y="130.5">50</text>
<text x="120.3" y="126.8">51</text>
<text x="124.5" y="127.7">MSEL0</text>
<text x="124.5" y="131.4">MSEL1</text>
<text x="136.4" y="127.7">PVSS</text>
<text x="136.4" y="129.6">PVSS</text>
<text x="136.4" y="131.4">PVSS</text>
<text x="143" y="126.8">1</text>
<text x="143" y="128.7">2</text>
<text x="143" y="130.5">13</text>
<text x="274.7" y="130.3">C</text>
<text x="120.1" y="137.8">49</text>
<text x="120.1" y="136">64</text>
<text x="124.5" y="136.9">NC</text>
<text x="136.4" y="133.2">PVSS</text>
<text x="136.4" y="135">PVSS</text>
<text x="136.4" y="136.9">PVSS</text>
<text x="143" y="132.3">14</text>
<text x="143" y="134.2">35</text>
<text x="143" y="136">36</text>
<text x="143" y="137.8">47</text>
<text x="170.5" y="136.4" transform="rotate(-90 170.5 136.4)">2</text>
<text x="124.5" y="138.7">NC</text>
<text x="136.4" y="138.7">PVSS</text>
<text x="136.4" y="140.5">PVSS</text>
<text x="143" y="139.7">48</text>
<text x="170.5" y="140.6" transform="rotate(-90 170.5 140.6)">1</text>
<text x="126.5" y="161.6">3</text>
<text x="126.6" y="159.8">1</text>
<text x="128.5" y="157.9">I2SO1</text>
<text x="137.5" y="159.8">2</text>
<text x="137.5" y="161.6">4</text>
<text x="126.5" y="163.4">5</text>
<text x="128.5" y="167.1">TSW-103-08-L-D</text>
<text x="137.5" y="163.4">6</text>
<text x="3.6" y="173.7">D</text>
<text x="274.6" y="173.7">D</text>
<text x="210.2" y="178.1">Title</text>
<text x="210.2" y="183.6">Size</text>
<text x="219.3" y="183.6">Number</text>
<text x="256" y="183.6">Revision</text>
<text x="210.2" y="189.1">Date:</text>
<text x="210.2" y="190.9">File:</text>
<text x="211.1" y="186.4">B</text>
<text x="218.4" y="189.1">9/24/2022</text>
<text x="218.4" y="190.9">C:\Users\..\Amplifier_1.SchDoc</text>
<text x="246.8" y="189.1">Sheet</text>
<text x="246.8" y="190.9">Drawn By: James Brackmann</text>
<text x="251.8" y="189.1">of</text>
<text x="24.6" y="193.7">1</text>
<text x="70.2" y="193.7">2</text>
<text x="116.1" y="193.7">3</text>
<text x="161.8" y="193.7">4</text>
<text x="207.6" y="193.7">5</text>
<text x="253.4" y="193.7">6</text>
</g>
<g font-size="1.7" fill="#800000">
<text x="90.3" y="40.8">AVDD 5V</text>
<text x="109.4" y="40.8">5V</text>
<text x="108.5" y="60.9">PVDD-7-8-41-42</text>
<text x="106.7" y="68.2">AVSS</text>
<text x="81.2" y="75.6">GND</text>
<text x="79.2" y="80.1">SD_A_OUT</text>
<text x="169" y="82.9">GND</text>
<text x="190.9" y="83.8">+0L-1</text>
<text x="79.2" y="89.3">SCK_A_OUT</text>
<text x="110.4" y="88.3">GND</text>
<text x="79.2" y="92.9">CLKOUT</text>
<text x="79.2" y="91.1">WS_A_OUT</text>
<text x="181.9" y="95.7">GND</text>
<text x="81.1" y="100.3">SCL</text>
<text x="108.6" y="99.4">GND</text>
<text x="190.9" y="98.4">-0L-1</text>
<text x="81.1" y="102.1">SDA</text>
<text x="190.9" y="102.1">+0R-1</text>
<text x="81.1" y="113.1">MUTE</text>
<text x="114.1" y="112.2">GND</text>
<text x="150.7" y="119.5">AVSS</text>
<text x="181.9" y="119.5">GND</text>
<text x="79.2" y="120.4">ENABLE</text>
<text x="109.4" y="123.1">5V</text>
<text x="159.9" y="123.1">GND</text>
<text x="190.9" y="122.3">-0R-1</text>
<text x="169.4" y="128.7">15V</text>
<text x="42.7" y="136">GND</text>
<text x="108.6" y="136">GND</text>
<text x="152.5" y="134.2">PVDD-7-8-41-42</text>
<text x="169" y="148.8">GND</text>
<text x="108.5" y="160.7">SCK_A</text>
<text x="152.5" y="160.7">SCK_A_OUT</text>
<text x="108.5" y="164.4">SD_A</text>
<text x="108.5" y="162.5">WS_A</text>
<text x="152.5" y="164.4">SD_A_OUT</text>
<text x="152.5" y="162.5">WS_A_OUT</text>
</g>
<g font-size="1.7" fill="#000080">
<text x="128.5" y="39.1">C63</text>
<text x="113.8" y="44.6">C64</text>
<text x="128.5" y="44.2">1uF</text>
<text x="113.8" y="49.7">1uF</text>
<text x="150.5" y="53.8">C65</text>
<text x="105.1" y="57.8">C67</text>
<text x="105.1" y="59.6">1uF</text>
<text x="123.2" y="55.4">AMP1</text>
<text x="150.5" y="58.9">1uF</text>
<text x="161.5" y="57.4">C66</text>
<text x="157.8" y="62.9">C68</text>
<text x="161.5" y="62.5">100nF</text>
<text x="99.6" y="68.7">C70</text>
<text x="99.6" y="70.6">1uF</text>
<text x="157.8" y="68">1uF C69</text>
<text x="94.1" y="72.4">C71</text>
<text x="94.1" y="74.3">1uF</text>
<text x="161.5" y="73.5">1uF</text>
<text x="165.1" y="79">C72</text>
<text x="165.1" y="80.9">1uF</text>
<text x="152.7" y="87.1">C74</text>
<text x="152.7" y="88.9">10uF</text>
<text x="176.1" y="86.4">C73</text>
<text x="176.1" y="88.2">1uF</text>
<text x="176.1" y="95.5">C75</text>
<text x="152.7" y="96.2">C76</text>
<text x="152.7" y="98.1">10uF</text>
<text x="176.1" y="97.3">1uF</text>
<text x="152.7" y="105.4">C77</text>
<text x="152.7" y="107.2">10uF</text>
<text x="62" y="113.8">ERR1</text>
<text x="176.1" y="108.3">C78</text>
<text x="176.1" y="110.2">1uF</text>
<text x="78.5" y="114.7">R23</text>
<text x="78.5" y="118.7">200Ω</text>
<text x="152.7" y="114.6">C79</text>
<text x="152.7" y="116.4">10uF</text>
<text x="176.1" y="119.3">C80</text>
<text x="60.6" y="124.8">CLIP1</text>
<text x="78.5" y="125.7">R24</text>
<text x="176.1" y="121.2">1uF</text>
<text x="78.5" y="129.8">200Ω</text>
<text x="159.6" y="137.6">C81</text>
<text x="165.1" y="137.6">C82 +</text>
<text x="172.8" y="137.5">C83</text>
<text x="123.2" y="143.3">MA12040PXUMA1</text>
<text x="159.6" y="139.4">1uF</text>
<text x="165.1" y="139.4">1uF</text>
<text x="172.8" y="139.3">470uF</text>
<text x="214.8" y="179.9">Vibin Engineering - Amplifiers</text>
<text x="225.7" y="185.4">Schematic 2</text>
<text x="262.4" y="185.4">Rev_2</text>
<text x="255" y="189.1">Dr. Porter</text>
</g>
</svg>
